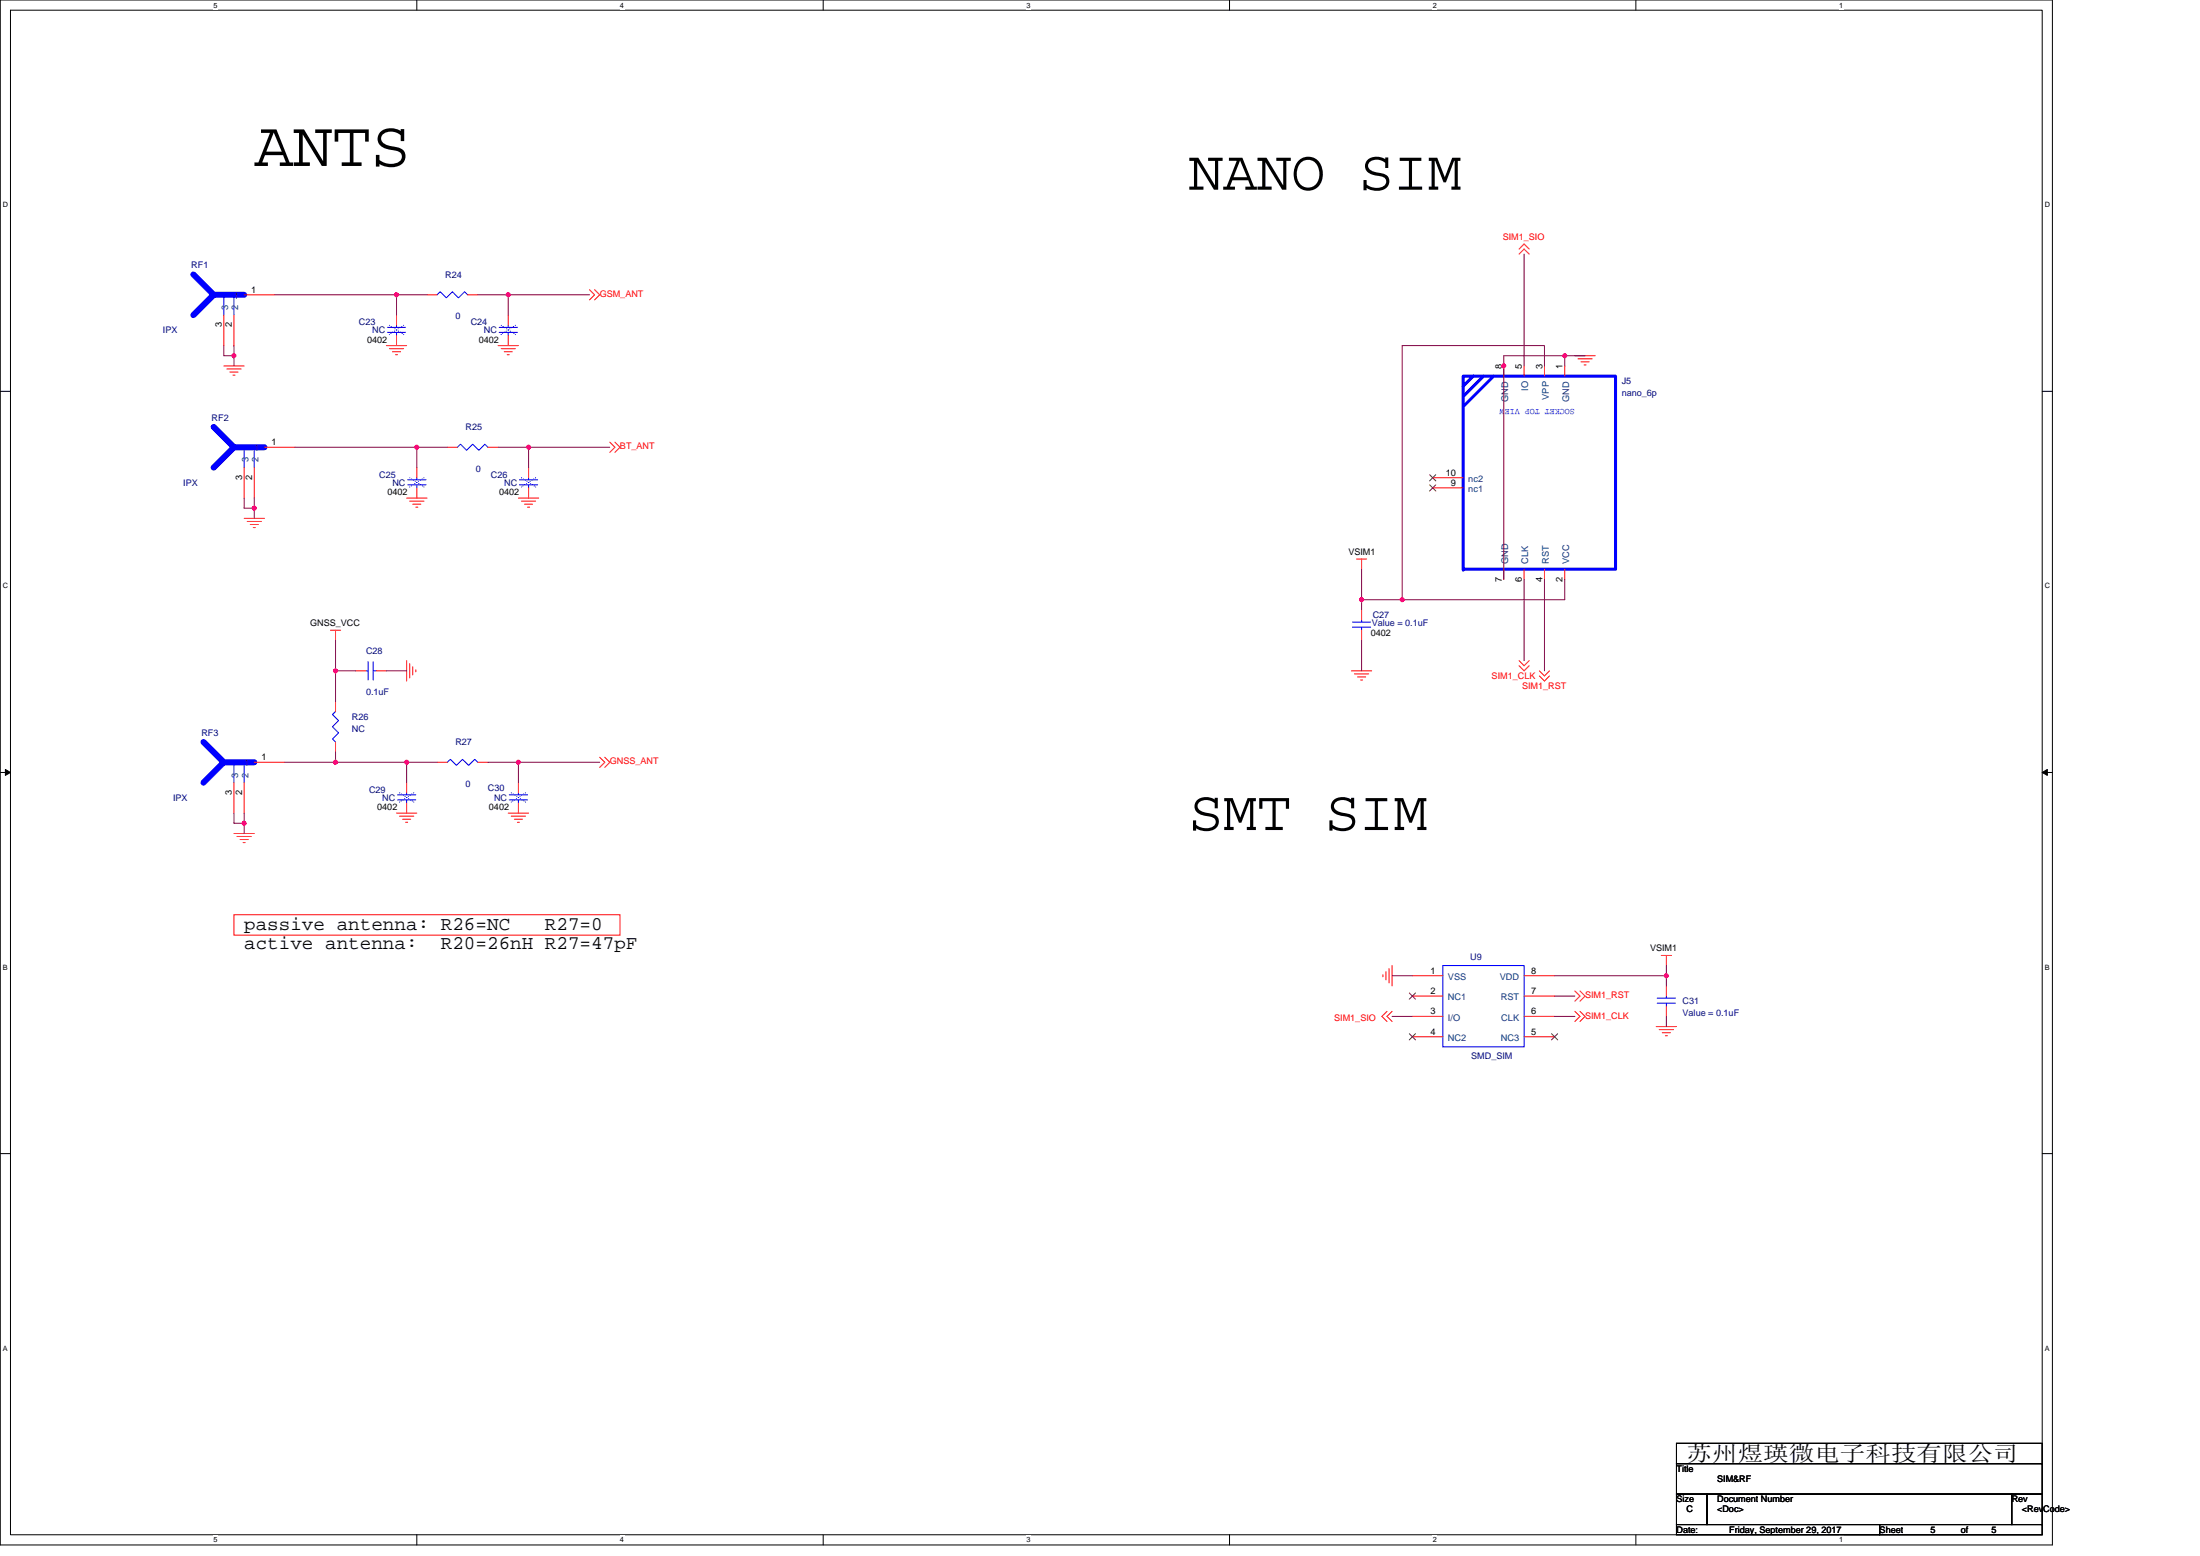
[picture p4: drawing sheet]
<svg xmlns="http://www.w3.org/2000/svg" width="297mm" height="210mm" viewBox="0 0 297 210" stroke-linecap="round" stroke-linejoin="round" font-family="sans-serif">
<path d="M0 0h277.1v208.5h-277.1zM1.4 1.4h274.3v205.7h-274.3z" fill="none" stroke="#000" stroke-width=".14"/>
<g fill="#fff">
<path d="M28.8 .1h.6v1.1h-.6z"/>
<path d="M28.8 207.3h.6v1.1h-.6z"/>
</g>
<path d="M56.3 0v1.4M56.3 207.1v1.4" fill="none" stroke="#000" stroke-width=".14"/>
<g fill="#fff">
<path d="M83.7 .1h.6v1.1h-.6z"/>
<path d="M83.7 207.3h.6v1.1h-.6z"/>
</g>
<path d="M111.1 0v1.4M111.1 207.1v1.4" fill="none" stroke="#000" stroke-width=".14"/>
<g fill="#fff">
<path d="M138.6 .1h.5v1.1h-.5z"/>
<path d="M138.6 207.3h.5v1.1h-.5z"/>
</g>
<path d="M166 0v1.4M166 207.1v1.4" fill="none" stroke="#000" stroke-width=".14"/>
<g fill="#fff">
<path d="M193.4 .1h.6v1.1h-.6z"/>
<path d="M193.4 207.3h.6v1.1h-.6z"/>
</g>
<path d="M220.9 0v1.4M220.9 207.1v1.4" fill="none" stroke="#000" stroke-width=".14"/>
<g fill="#fff">
<path d="M248.3 .1h.6v1.1h-.6z"/>
<path d="M248.3 207.3h.6v1.1h-.6z"/>
<path d="M.4 27.1h.7v1.1h-.7z"/>
<path d="M276.1 27.1h.7v1.1h-.7z"/>
<path d="M.4 78.5h.7v1.1h-.7z"/>
<path d="M276.1 78.5h.7v1.1h-.7z"/>
</g>
<path d="M0 52.8h1.4M275.7 52.8h1.4" fill="none" stroke="#000" stroke-width=".14"/>
<g fill="#fff">
<path d="M.4 130h.6v1.1h-.6z"/>
<path d="M276.1 130h.6v1.1h-.6z"/>
</g>
<path d="M0 104.2h1.4M275.7 104.2h1.4" fill="none" stroke="#000" stroke-width=".14"/>
<path d="M.7 103.8l.7 .4-.7 .4zM275.7 104.2l.7-.4v.8z" fill="#000" stroke="#000" stroke-width=".14"/>
<g fill="#fff">
<path d="M.4 181.4h.6v1.1h-.6z"/>
<path d="M276.1 181.4h.6v1.1h-.6z"/>
</g>
<path d="M0 155.7h1.4M275.7 155.7h1.4M226.4 194.8h49.3v2.7h-49.3zM226.4 197.5h49.3v4.1h-49.3zM226.4 205.7h27.4v1.4h-27.4zM226.4 201.6h4.1v4.1h-4.1zM230.5 201.6h41.1v4.1h-41.1zM253.8 205.7h21.9v1.4h-21.9zM271.6 201.6h4.1v4.1h-4.1z" fill="none" stroke="#000" stroke-width=".14"/>
<g fill="none" stroke="#f00" stroke-width=".14">
<path d="M79.6 39.1l.7 .7-.7 .7M80.3 39.1l.7 .7-.7 .7M205.1 33.6l.7-.7 .7 .7M205.1 34.3l.7-.7 .7 .7M30.2 49.4h2.8M30.6 49.8h2M31 50.2h1.1M31.5 50.6h.2M52.2 46.6h2.7M52.6 47.1h1.9M53 47.5h1.1M53.4 47.9h.3"/>
<path d="M53.5 42.5v1.4M53.5 45.3v1.3M67.3 46.6h2.7M67.7 47.1h1.9M68.1 47.5h1.1M68.5 47.9h.3M68.6 42.5v1.4M68.6 45.3v1.3M82.3 59.7l.7 .7-.7 .6M83 59.7l.7 .7-.7 .6M212.6 48h2.8M213 48.4h2"/>
<path d="M213.5 48.8h1.1M213.9 49.2h.3M33 70h2.7M33.4 70.4h1.9M33.8 70.8h1.1M34.2 71.2h.3M54.9 67.2h2.8M55.3 67.6h1.9M55.7 68h1.1M56.1 68.4h.3M70 67.2h2.7M70.4 67.6h1.9"/>
<path d="M70.8 68h1.1M71.2 68.4h.3M71.4 63.1v1.4M71.4 65.8v1.4M183.2 75.4h1.3M183.8 75.4v1.4M44.6 85h1.4M45.3 85v1.4M45.3 94.6v1.4M54.9 89.2v2.7M55.3 89.6v1.9M55.7 90v1.1"/>
<path d="M56.1 90.4v.3M182.5 90.5h2.7M182.9 90.9h1.9M183.3 91.4h1.1M183.7 91.8h.3M183.8 82.3v1.4M183.8 85v1.4M205.1 89.8l.7 .7 .7-.7M205.1 89.2l.7 .6 .7-.6M207.8 91.2l.7 .7 .7-.7M207.8 90.5l.7 .7 .7-.7M31.6 112.5h2.7"/>
<path d="M32 112.9h1.9M32.4 113.3h1.1M32.8 113.7h.3M45.3 100.1v1.4M53.5 109.7h2.8M54 110.1h1.9M54.4 110.6h1.1M54.8 111h.2M59 102.9h1.4M64.5 102.9h1.4M68.6 109.7h2.8M69 110.1h2"/>
<path d="M69.4 110.6h1.1M69.9 111h.2M81 102.2l.7 .7-.7 .7M81.7 102.2l.6 .7-.6 .7M31.6 123.4h52.1v2.8h-52.1zM186.7 131.5v.3M187.1 131.1v1.1M187.3 136.5l-.7 .7 .7 .6M187.5 130.7v1.9M188 130.3v2.8M188 136.5l-.7 .7 .7 .6M212.6 136.5l.7 .7-.7 .6"/>
<path d="M212.6 133.7l.7 .7-.7 .7M213.3 136.5l.7 .7-.7 .6M213.3 133.7l.7 .7-.7 .7M223.6 138.5h2.8M224 138.9h2M224.3 128.9h1.4M224.4 139.4h1.1M224.8 139.8h.3M225 128.9v1.4M225 133.1v1.3M225 135.8v1.4"/>
</g>
<g fill="none" stroke="#00f" stroke-width=".14">
<path d="M52.3 44.9h2.5M52.3 44.2h2.5M53.5 43.9v.3M53.5 44.9v.4M67.4 44.9h2.5M67.4 44.2h2.5M68.6 43.9v.3M68.6 44.9v.4M70.1 65.4h2.5M70.1 64.7h2.5M71.4 64.5v.2M71.4 65.4v.4"/>
<path d="M45.3 96l-.4 .4 .8 .9-.8 .8 .8 .8-.8 .8 .4 .4M182.6 84.6h2.5M182.6 83.9h2.5M183.8 83.7v.2M183.8 84.6v.4M60.4 102.9l.4-.4 .8 .8 .8-.8 .9 .8 .8-.8 .4 .4M223.7 135.4h2.5M223.7 134.7h2.5M225 134.4v.3M225 135.4v.4"/>
</g>
<path d="M52.6 45.1h.1M52.6 43.9l1.9 1.2M54.5 43.9l-1.9 1.2M54.5 45.1h.1M67.7 45.1h.1M67.7 43.9l1.9 1.2M69.6 43.9l-1.9 1.2M69.6 45.1h.1M70.4 65.7h.1M70.4 64.5l1.9 1.2M72.3 64.5l-1.9 1.2M72.3 65.7h.1" fill="none" stroke="#00f" stroke-width=".14" stroke-dasharray="0 .3"/>
<path d="M198.9 56.3h16.5v19.1h-16.5z" fill="#fff"/>
<path d="M197.6 50.8h20.5v26h-20.5zM198.9 50.8l-1.3 1.3M200.3 50.8l-2.7 2.7M201.7 50.8l-4.1 4.1" fill="none" stroke="#00f" stroke-width=".4"/>
<circle cx="197.6" cy="76.8" r=".2" fill="#00f"/>
<g fill="none" stroke="#f00" stroke-width=".14">
<path d="M33 39.8h4.1M57.7 39.8h1.3M63.1 39.8h1.4M30.2 42.5v4.1M31.6 42.5v4.1M203 49.4v1.4M205.8 49.4v1.4M208.5 49.4v1.4M211.3 49.4v1.4M33 63.1v4.1M34.3 63.1v4.1M35.7 60.4h4.1"/>
<path d="M56.3 63.1v1.4M56.3 65.8v1.4M60.4 60.4h1.4M65.9 60.4h1.4M193.4 65.8h4.2M193.4 64.5h4.2M203 76.8v1.4M205.8 76.8v1.4M208.5 76.8v1.4M211.3 76.8v1.4M48 90.5h1.4M50.8 90.5h1.4"/>
<path d="M31.6 105.6v4.1M33 105.6v4.1M34.3 102.9h4.1M54.9 105.6v1.4M54.9 108.4v1.3M70 105.6v1.4M70 108.4v1.3M190.7 131.7h4.1M190.7 134.4h4.1M190.7 137.2h4.1M190.7 139.9h4.1M205.8 131.7h4.1"/>
<path d="M205.8 134.4h4.1M205.8 137.2h4.1M205.8 139.9h4.1"/>
</g>
<path d="M193 65.4l.9 .9M193 64.1l.9 .8M193.9 65.4l-.9 .9M193.9 64.1l-.9 .8M190.3 134l.8 .8M190.3 139.5l.8 .8M191.1 134l-.8 .8M191.1 139.5l-.8 .8M209.5 139.5l.8 .8M210.3 139.5l-.8 .8" fill="none" stroke="#804000" stroke-width=".14"/>
<g fill="none" stroke="#00f" stroke-width=".14">
<path d="M30.2 39.8v2.7M31.6 39.8v2.7M59 39.8l.4-.4 .9 .8 .8-.8 .8 .8 .8-.8 .4 .4M33 60.4v2.7M34.3 60.4v2.7M55 65.4h2.5M55 64.7h2.5M56.3 64.5v.2M56.3 65.4v.4M61.8 60.4l.4-.5 .8 .9 .8-.9 .9 .9 .8-.9 .4 .5M49.4 90.5h.3M49.7 89.3v2.5"/>
<path d="M50.4 90.5h.4M50.4 89.3v2.5M31.6 102.9v2.7M33 102.9v2.7M53.7 107.9h2.4M53.7 107.3h2.4M54.9 107v.3M54.9 107.9v.5M68.8 107.9h2.4M68.8 107.3h2.4M70 107v.3M70 107.9v.5"/>
<path d="M194.8 130.3h11v11h-11z"/>
</g>
<path d="M55.3 65.7h.1M55.3 64.5l1.9 1.2M57.2 64.5l-1.9 1.2M57.2 65.7h.1M54 108.2h.1M54 107l1.9 1.2M55.9 107l-1.9 1.2M55.9 108.2h.1M69 108.2h.1M69 107l2 1.2M71 107l-2 1.2M71 108.2h.1" fill="none" stroke="#00f" stroke-width=".14" stroke-dasharray="0 .3"/>
<path d="M26.1 37l2.7 2.8-2.7 2.7M28.8 39.8h4.2M28.8 57.6l2.8 2.8-2.8 2.7M31.6 60.4h4.1M27.5 100.1l2.7 2.8-2.7 2.7M30.2 102.9h4.1" fill="none" stroke="#00f" stroke-width=".81"/>
<g fill="none" stroke="#800040" stroke-width=".14">
<path d="M37.1 39.8h16.4M53.5 39.8h4.2M53.5 39.8v2.7M64.5 39.8h4.1M79.6 39.8h-11v2.7M205.8 34.3v15.1M30.2 46.6v1.4h1.4M31.6 46.6v1.4M31.6 48v1.4M208.5 49.4v-2.8h-19.2v34.3M211.3 48v1.4M211.3 48h2.7"/>
<path d="M211.3 48h-8.3v30.2M33 67.2v1.4h1.3M34.3 68.6v1.4M34.3 67.2v1.4M39.8 60.4h16.5M56.3 60.4h4.1M56.3 60.4v2.7M67.3 60.4h4.1M71.4 60.4v2.7M71.4 60.4h10.9M183.8 76.8v4.1M205.8 78.2v11"/>
<path d="M208.5 78.2v12.3M211.3 78.2v2.7h-22M45.3 86.4v4.1M48 90.5h-2.7v4.1M52.2 90.5h2.7M183.8 86.4v4.1M183.8 80.9v1.4M183.8 80.9h5.5M31.6 109.7v1.4h1.4M33 109.7v1.4M33 111.1v1.4M38.4 102.9h6.9"/>
<path d="M45.3 101.5v1.4h9.6M54.9 102.9h4.1M54.9 102.9v2.7M65.9 102.9h4.1M70 102.9h11M70 102.9v2.7M188 131.7h2.7M188 137.2h2.7M209.9 134.4h2.7M209.9 137.2h2.7M209.9 131.7h15.1M225 130.3v1.4"/>
<path d="M225 131.7v1.4M225 137.2v1.3"/>
</g>
<g fill="#f0f" stroke="#f0f" stroke-width=".14">
<circle cx="70" cy="102.9" r=".27"/>
<circle cx="54.9" cy="102.9" r=".27"/>
<circle cx="33" cy="111.1" r=".27"/>
<circle cx="68.6" cy="39.8" r=".27"/>
<circle cx="53.5" cy="39.8" r=".27"/>
<circle cx="31.6" cy="48" r=".27"/>
<circle cx="56.3" cy="60.4" r=".27"/>
<circle cx="71.4" cy="60.4" r=".27"/>
<circle cx="34.3" cy="68.6" r=".27"/>
<circle cx="211.3" cy="48" r=".27"/>
<circle cx="189.3" cy="80.9" r=".27"/>
<circle cx="183.8" cy="80.9" r=".27"/>
<circle cx="225" cy="131.7" r=".27"/>
<circle cx="45.3" cy="90.5" r=".27"/>
<circle cx="45.3" cy="102.9" r=".27"/>
<circle cx="203" cy="49.4" r=".27"/>
</g>
<text font-size="8.8" x="34.3" y="22.4">ANTS</text>
<g font-size="7.7">
<text x="160.5" y="25.6">NANO SIM</text>
<text x="160.5" y="112">SMT SIM</text>
</g>
<text font-size="2.9" x="227.7" y="197.2">苏州煜瑛微电子科技有限公司</text>
<g font-size="2.6">
<text x="33" y="125.5">passive antenna: R26=NC</text>
<text x="73.6" y="125.5">R27=0</text>
<text x="33" y="128.1">active antenna:</text>
<text x="59.5" y="128.1">R20=26nH R27=47pF</text>
</g>
<g font-size="1.2" fill="#f00">
<text x="202.9" y="32.4">SIM1_SIO</text>
<text x="81" y="40.1">GSM_ANT</text>
<text x="83.7" y="60.6">BT_ANT</text>
<text x="201.4" y="91.6">SIM1_CLK</text>
<text x="205.5" y="93">SIM1_RST</text>
<text x="82.3" y="103.2">GNSS_ANT</text>
<text x="180.1" y="137.7">SIM1_SIO</text>
<text x="214" y="137.4">SIM1_CLK</text>
<text x="214" y="134.7">SIM1_RST</text>
</g>
<g font-size="1.2" fill="#000080">
<text x="25.8" y="36.2">RF1</text>
<text x="60.1" y="37.5">R24</text>
<text x="22" y="45">IPX</text>
<text x="48.5" y="43.9">C23</text>
<text x="50.2" y="45">NC</text>
<text x="61.5" y="43.1">0</text>
<text x="63.5" y="43.9">C24</text>
<text x="65.3" y="45">NC</text>
<text x="219" y="51.9">J5</text>
<text x="219" y="53.5">nano_6p</text>
<text x="28.6" y="56.8">RF2</text>
<text x="62.9" y="58">R25</text>
<text x="24.7" y="65.6">IPX</text>
<text x="51.2" y="64.5">C25</text>
<text x="53" y="65.6">NC</text>
<text x="64.2" y="63.6">0</text>
<text x="66.3" y="64.5">C26</text>
<text x="68.1" y="65.6">NC</text>
<text x="185.3" y="83.4">C27</text>
<text x="49.4" y="88.2">C28</text>
<text x="185.2" y="84.5">Value = 0.1uF</text>
<text x="49.4" y="93.8">0.1uF</text>
<text x="27.2" y="99.3">RF3</text>
<text x="47.5" y="97.1">R26</text>
<text x="47.5" y="98.8">NC</text>
<text x="61.5" y="100.5">R27</text>
<text x="49.8" y="107">C29</text>
<text x="62.9" y="106.2">0</text>
<text x="65.9" y="106.7">C30</text>
<text x="23.4" y="108.1">IPX</text>
<text x="51.6" y="108.1">NC</text>
<text x="66.7" y="108.1">NC</text>
<text x="198.5" y="129.5">U9</text>
<text x="227.2" y="135.5">C31</text>
<text x="227.2" y="137.2">Value = 0.1uF</text>
<text x="198.6" y="142.9">SMD_SIM</text>
</g>
<g font-size="1.2" fill="#004080">
<text x="30.8" y="41.8" transform="rotate(-90 30.8 41.8)">3</text>
<text x="31.6" y="40.3">1</text>
<text x="32.2" y="41.8" transform="rotate(-90 32.2 41.8)">2</text>
<text x="206.4" y="52.8" transform="rotate(-90 206.4 52.8)">IO</text>
<text x="209.1" y="54" transform="rotate(-90 209.1 54)">VPP</text>
<text x="203.6" y="54.2" transform="rotate(-90 203.6 54.2)">GND</text>
<text x="211.8" y="54.2" transform="rotate(-90 211.8 54.2)">GND</text>
<text x="33.5" y="62.4" transform="rotate(-90 33.5 62.4)">3</text>
<text x="34.3" y="60.9">1</text>
<text x="34.9" y="62.4" transform="rotate(-90 34.9 62.4)">2</text>
<text x="198.2" y="65">nc2</text>
<text x="198.2" y="66.4">nc1</text>
<text x="203.6" y="76.1" transform="rotate(-90 203.6 76.1)">GND</text>
<text x="206.4" y="76.1" transform="rotate(-90 206.4 76.1)">CLK</text>
<text x="209.1" y="76.1" transform="rotate(-90 209.1 76.1)">RST</text>
<text x="211.8" y="76.1" transform="rotate(-90 211.8 76.1)">VCC</text>
<text x="32.2" y="104.9" transform="rotate(-90 32.2 104.9)">3</text>
<text x="33" y="103.4">1</text>
<text x="33.5" y="104.9" transform="rotate(-90 33.5 104.9)">2</text>
<text x="195.5" y="132.2">VSS</text>
<text x="195.5" y="135">NC1</text>
<text x="195.5" y="137.7">I/O</text>
<text x="202.5" y="132.2">VDD</text>
<text x="202.6" y="135">RST</text>
<text x="202.7" y="137.7">CLK</text>
<text x="195.5" y="140.5">NC2</text>
<text x="202.6" y="140.5">NC3</text>
</g>
<g font-size="1.2">
<text x="33.9" y="39.5">1</text>
<text x="29.9" y="44.2" transform="rotate(-90 29.9 44.2)">3</text>
<text x="31.3" y="44.2" transform="rotate(-90 31.3 44.2)">2</text>
<text x="49.6" y="46.2">0402</text>
<text x="64.7" y="46.2">0402</text>
<text x="202.8" y="49.8" transform="rotate(-90 202.8 49.8)">8</text>
<text x="205.5" y="49.8" transform="rotate(-90 205.5 49.8)">5</text>
<text x="208.2" y="49.8" transform="rotate(-90 208.2 49.8)">3</text>
<text x="211" y="49.8" transform="rotate(-90 211 49.8)">1</text>
<text x="32.7" y="64.8" transform="rotate(-90 32.7 64.8)">3</text>
<text x="34" y="64.8" transform="rotate(-90 34 64.8)">2</text>
<text x="36.7" y="60.1">1</text>
<text x="195.2" y="64.2">10</text>
<text x="195.9" y="65.6">9</text>
<text x="52.3" y="66.8">0402</text>
<text x="67.4" y="66.8">0402</text>
<text x="182.1" y="74.9">VSIM1</text>
<text x="202.8" y="78.5" transform="rotate(-90 202.8 78.5)">7</text>
<text x="205.5" y="78.5" transform="rotate(-90 205.5 78.5)">6</text>
<text x="208.2" y="78.5" transform="rotate(-90 208.2 78.5)">4</text>
<text x="211" y="78.5" transform="rotate(-90 211 78.5)">2</text>
<text x="41.9" y="84.5">GNSS_VCC</text>
<text x="185.1" y="85.9">0402</text>
<text x="31.3" y="107.3" transform="rotate(-90 31.3 107.3)">3</text>
<text x="32.7" y="107.3" transform="rotate(-90 32.7 107.3)">2</text>
<text x="35.3" y="102.6">1</text>
<text x="50.9" y="109.3">0402</text>
<text x="66" y="109.3">0402</text>
<text x="193.2" y="131.4">1</text>
<text x="206.7" y="131.4">8</text>
<text x="222.8" y="128.4">VSIM1</text>
<text x="193.2" y="134.1">2</text>
<text x="193.2" y="136.9">3</text>
<text x="206.7" y="136.9">6</text>
<text x="206.7" y="134.1">7</text>
<text x="193.2" y="139.6">4</text>
<text x="206.7" y="139.6">5</text>
<text x="226.4" y="198.6">Title</text>
<text x="226.4" y="202.7">Size</text>
<text x="231.8" y="202.7">Document Number</text>
<text x="231.8" y="200">SIM&amp;RF</text>
<text x="271.6" y="202.7">Rev</text>
<text x="226.4" y="206.8">Date:</text>
<text x="227.7" y="204.1">C</text>
<text x="231.8" y="204.1">&lt;Doc&gt;</text>
<text x="233.5" y="206.8">Friday, September 29, 2017</text>
<text x="253.8" y="206.8">Sheet</text>
<text x="260.6" y="206.8">5</text>
<text x="264.8" y="206.8">of</text>
<text x="268.9" y="206.8">5</text>
<text x="273" y="204.1">&lt;RevCode&gt;</text>
</g>
<text font-size="1.2" fill="#00f" x="212.6" y="55.2" transform="rotate(180 212.6 55.2)">SOCKET TOP VIEW</text>
<g font-size="1">
<text x="28.8" y="1">5</text>
<text x="83.7" y="1">4</text>
<text x="138.6" y="1">3</text>
<text x="193.4" y="1">2</text>
<text x="248.3" y="1">1</text>
<text x=".4" y="28">D</text>
<text x="276.1" y="28">D</text>
<text x=".4" y="79.4">C</text>
<text x="276.1" y="79.4">C</text>
<text x=".4" y="130.9">B</text>
<text x="276.1" y="130.9">B</text>
<text x=".4" y="182.3">A</text>
<text x="276.1" y="182.3">A</text>
<text x="28.8" y="208.1">5</text>
<text x="83.7" y="208.1">4</text>
<text x="138.6" y="208.1">3</text>
<text x="193.4" y="208.1">2</text>
<text x="248.3" y="208.1">1</text>
</g>
</svg>
